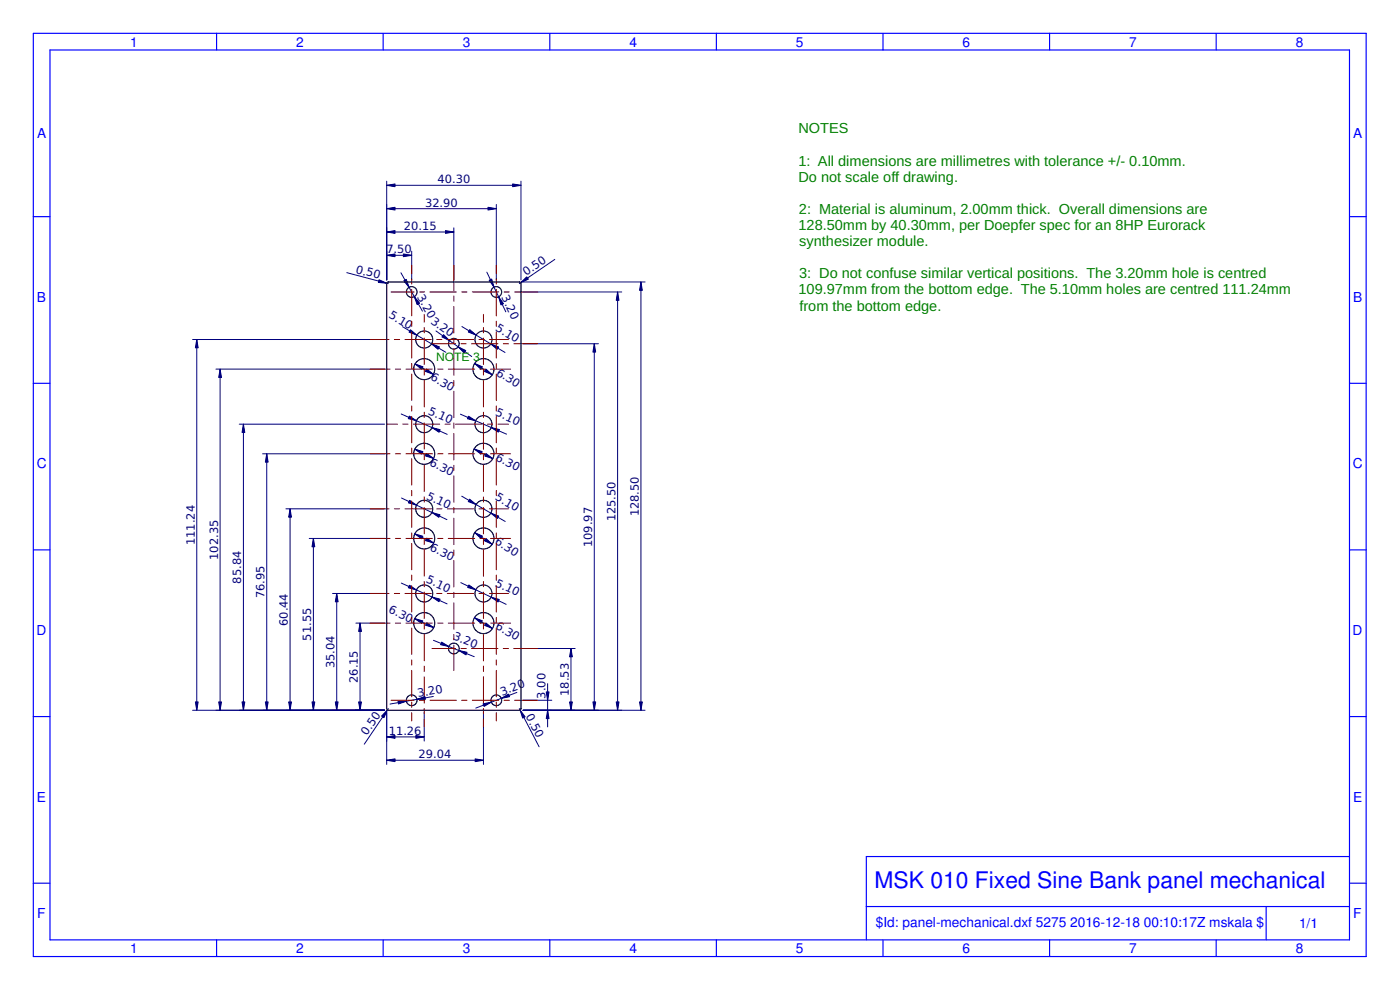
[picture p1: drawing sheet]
<svg xmlns="http://www.w3.org/2000/svg" width="420mm" height="297mm" viewBox="0 0 420 297" stroke-linecap="round" stroke-linejoin="round" font-family="sans-serif">
<g fill="none" stroke="#000" stroke-width=".35">
<circle cx="123.6" cy="87.6" r="1.6"/>
<circle cx="149" cy="87.6" r="1.6"/>
<circle cx="127.3" cy="101.9" r="2.55"/>
<circle cx="127.3" cy="110.8" r="3.2"/>
<circle cx="136.2" cy="103.1" r="1.6"/>
<circle cx="145.1" cy="101.9" r="2.55"/>
<circle cx="145.1" cy="110.8" r="3.1"/>
<circle cx="127.3" cy="127.3" r="2.55"/>
<circle cx="127.3" cy="136.2" r="3.2"/>
<circle cx="145.1" cy="127.3" r="2.55"/>
<circle cx="145.1" cy="136.2" r="3.1"/>
<circle cx="127.3" cy="152.7" r="2.55"/>
<circle cx="145.1" cy="152.7" r="2.55"/>
<circle cx="127.3" cy="178.1" r="2.55"/>
<circle cx="127.3" cy="161.6" r="3.1"/>
<circle cx="145.1" cy="178.1" r="2.55"/>
<circle cx="145.1" cy="161.6" r="3.1"/>
<circle cx="127.3" cy="187" r="3.2"/>
<circle cx="136.2" cy="194.6" r="1.6"/>
<circle cx="145.1" cy="187" r="3.1"/>
<circle cx="123.6" cy="210.1" r="1.6"/>
<circle cx="149" cy="210.1" r="1.6"/>
</g>
<path d="M130.1 192.1l12.2 4.9" fill="none" stroke="#000080" stroke-width=".3"/>
<path d="M132.6 192.7l2.1 1.3-2.5-.6z" fill="#000080"/>
<path d="M132.6 192.7l2.1 1.3-2.5-.6z" fill="#000080" stroke="#000080" stroke-width=".3"/>
<path d="M137.7 195.2l2.5 .5-.3 .8z" fill="#000080"/>
<path d="M137.7 195.2l2.5 .5-.3 .8z" fill="#000080" stroke="#000080" stroke-width=".3"/>
<path d="M142.4 185.3l5.4 3.3" fill="none" stroke="#000080" stroke-width=".3"/>
<path d="M142.4 185.3l2.3 1-.4 .7z" fill="#000080"/>
<path d="M142.4 185.3l2.3 1-.4 .7z" fill="#000080" stroke="#000080" stroke-width=".3"/>
<path d="M145.9 186.9l1.9 1.7-2.4-1z" fill="#000080"/>
<path d="M145.9 186.9l1.9 1.7-2.4-1z" fill="#000080" stroke="#000080" stroke-width=".3"/>
<path d="M124.5 185.6l5.7 2.7" fill="none" stroke="#000080" stroke-width=".3"/>
<path d="M124.5 185.6l2.4 .7-.4 .8z" fill="#000080"/>
<path d="M124.5 185.6l2.4 .7-.4 .8z" fill="#000080" stroke="#000080" stroke-width=".3"/>
<path d="M128.1 186.9l2.1 1.4-2.5-.7z" fill="#000080"/>
<path d="M128.1 186.9l2.1 1.4-2.5-.7z" fill="#000080" stroke="#000080" stroke-width=".3"/>
<path d="M138.3 174.8l13.6 6.5" fill="none" stroke="#000080" stroke-width=".3"/>
<path d="M140.7 175.5l2.1 1.5-2.4-.7z" fill="#000080"/>
<path d="M140.7 175.5l2.1 1.5-2.4-.7z" fill="#000080" stroke="#000080" stroke-width=".3"/>
<path d="M147.4 179.2l2.4 .7-.3 .7z" fill="#000080"/>
<path d="M147.4 179.2l2.4 .7-.3 .7z" fill="#000080" stroke="#000080" stroke-width=".3"/>
<path d="M120.4 174.9l13.8 6.3" fill="none" stroke="#000080" stroke-width=".3"/>
<path d="M122.9 175.6l2.1 1.4-2.5-.6z" fill="#000080"/>
<path d="M122.9 175.6l2.1 1.4-2.5-.6z" fill="#000080" stroke="#000080" stroke-width=".3"/>
<path d="M129.6 179.1l2.5 .7-.4 .7z" fill="#000080"/>
<path d="M129.6 179.1l2.5 .7-.4 .7z" fill="#000080" stroke="#000080" stroke-width=".3"/>
<path d="M142.5 159.8l5.2 3.5" fill="none" stroke="#000080" stroke-width=".3"/>
<path d="M142.5 159.8l2.3 1-.5 .7z" fill="#000080"/>
<path d="M142.5 159.8l2.3 1-.5 .7z" fill="#000080" stroke="#000080" stroke-width=".3"/>
<path d="M145.9 161.6l1.8 1.7-2.3-1z" fill="#000080"/>
<path d="M145.9 161.6l1.8 1.7-2.3-1z" fill="#000080" stroke="#000080" stroke-width=".3"/>
<path d="M124.5 160.2l5.6 2.7" fill="none" stroke="#000080" stroke-width=".3"/>
<path d="M124.5 160.2l2.4 .7-.4 .7z" fill="#000080"/>
<path d="M124.5 160.2l2.4 .7-.4 .7z" fill="#000080" stroke="#000080" stroke-width=".3"/>
<path d="M128.1 161.5l2 1.4-2.4-.7z" fill="#000080"/>
<path d="M128.1 161.5l2 1.4-2.4-.7z" fill="#000080" stroke="#000080" stroke-width=".3"/>
<path d="M138.6 148.9l13 7.6" fill="none" stroke="#000080" stroke-width=".3"/>
<path d="M140.9 149.8l2 1.6-2.4-.9z" fill="#000080"/>
<path d="M140.9 149.8l2 1.6-2.4-.9z" fill="#000080" stroke="#000080" stroke-width=".3"/>
<path d="M147.3 153.9l2.4 .9-.5 .8z" fill="#000080"/>
<path d="M147.3 153.9l2.4 .9-.5 .8z" fill="#000080" stroke="#000080" stroke-width=".3"/>
<path d="M120.5 149.4l13.6 6.5" fill="none" stroke="#000080" stroke-width=".3"/>
<path d="M122.9 150.1l2.1 1.5-2.4-.7z" fill="#000080"/>
<path d="M122.9 150.1l2.1 1.5-2.4-.7z" fill="#000080" stroke="#000080" stroke-width=".3"/>
<path d="M129.6 153.8l2.5 .7-.4 .7z" fill="#000080"/>
<path d="M129.6 153.8l2.5 .7-.4 .7z" fill="#000080" stroke="#000080" stroke-width=".3"/>
<path d="M142.3 134.7l5.6 2.9" fill="none" stroke="#000080" stroke-width=".3"/>
<path d="M142.3 134.7l2.4 .8-.4 .7z" fill="#000080"/>
<path d="M142.3 134.7l2.4 .8-.4 .7z" fill="#000080" stroke="#000080" stroke-width=".3"/>
<path d="M145.9 136.1l2 1.5-2.4-.8z" fill="#000080"/>
<path d="M145.9 136.1l2 1.5-2.4-.8z" fill="#000080" stroke="#000080" stroke-width=".3"/>
<path d="M124.5 134.8l5.6 2.8" fill="none" stroke="#000080" stroke-width=".3"/>
<path d="M124.5 134.8l2.4 .7-.4 .7z" fill="#000080"/>
<path d="M124.5 134.8l2.4 .7-.4 .7z" fill="#000080" stroke="#000080" stroke-width=".3"/>
<path d="M128.1 136.1l2 1.5-2.4-.8z" fill="#000080"/>
<path d="M128.1 136.1l2 1.5-2.4-.8z" fill="#000080" stroke="#000080" stroke-width=".3"/>
<path d="M138.2 124.3l13.8 6" fill="none" stroke="#000080" stroke-width=".3"/>
<path d="M140.6 124.9l2.2 1.4-2.5-.7z" fill="#000080"/>
<path d="M140.6 124.9l2.2 1.4-2.5-.7z" fill="#000080" stroke="#000080" stroke-width=".3"/>
<path d="M147.4 128.3l2.5 .6-.3 .8z" fill="#000080"/>
<path d="M147.4 128.3l2.5 .6-.3 .8z" fill="#000080" stroke="#000080" stroke-width=".3"/>
<path d="M120.4 124.2l13.8 6.1" fill="none" stroke="#000080" stroke-width=".3"/>
<path d="M122.9 124.8l2.1 1.4-2.5-.6z" fill="#000080"/>
<path d="M122.9 124.8l2.1 1.4-2.5-.6z" fill="#000080" stroke="#000080" stroke-width=".3"/>
<path d="M129.6 128.3l2.5 .6-.3 .8z" fill="#000080"/>
<path d="M129.6 128.3l2.5 .6-.3 .8z" fill="#000080" stroke="#000080" stroke-width=".3"/>
<path d="M120.8 98l13 7.7" fill="none" stroke="#000080" stroke-width=".3"/>
<path d="M123.2 98.9l1.9 1.7-2.3-.9z" fill="#000080"/>
<path d="M123.2 98.9l1.9 1.7-2.3-.9z" fill="#000080" stroke="#000080" stroke-width=".3"/>
<path d="M129.5 103.2l2.4 .9-.5 .7z" fill="#000080"/>
<path d="M129.5 103.2l2.4 .9-.5 .7z" fill="#000080" stroke="#000080" stroke-width=".3"/>
<path d="M124.6 109.2l5.5 3.1" fill="none" stroke="#000080" stroke-width=".3"/>
<path d="M124.6 109.2l2.4 .9-.5 .7z" fill="#000080"/>
<path d="M124.6 109.2l2.4 .9-.5 .7z" fill="#000080" stroke="#000080" stroke-width=".3"/>
<path d="M128.1 110.7l2 1.6-2.4-.9z" fill="#000080"/>
<path d="M128.1 110.7l2 1.6-2.4-.9z" fill="#000080" stroke="#000080" stroke-width=".3"/>
<path d="M142.4 109.1l5.3 3.4" fill="none" stroke="#000080" stroke-width=".3"/>
<path d="M142.4 109.1l2.4 1-.5 .7z" fill="#000080"/>
<path d="M142.4 109.1l2.4 1-.5 .7z" fill="#000080" stroke="#000080" stroke-width=".3"/>
<path d="M145.9 110.8l1.8 1.7-2.3-1z" fill="#000080"/>
<path d="M145.9 110.8l1.8 1.7-2.3-1z" fill="#000080" stroke="#000080" stroke-width=".3"/>
<path d="M138.6 98l13 7.8" fill="none" stroke="#000080" stroke-width=".3"/>
<path d="M141 98.9l1.9 1.7-2.4-1z" fill="#000080"/>
<path d="M141 98.9l1.9 1.7-2.4-1z" fill="#000080" stroke="#000080" stroke-width=".3"/>
<path d="M147.3 103.2l2.3 .9-.4 .7z" fill="#000080"/>
<path d="M147.3 103.2l2.3 .9-.4 .7z" fill="#000080" stroke="#000080" stroke-width=".3"/>
<path d="M130.8 99.3l10.8 7.7" fill="none" stroke="#000080" stroke-width=".3"/>
<path d="M133.1 100.4l1.8 1.8-2.3-1.1z" fill="#000080"/>
<path d="M133.1 100.4l1.8 1.8-2.3-1.1z" fill="#000080" stroke="#000080" stroke-width=".3"/>
<path d="M137.5 104.1l2.3 1.1-.5 .7z" fill="#000080"/>
<path d="M137.5 104.1l2.3 1.1-.5 .7z" fill="#000080" stroke="#000080" stroke-width=".3"/>
<path d="M57.8 101.9h57.6M59.1 101.9v111.2M57.8 213.1h57.6" fill="none" stroke="#000080" stroke-width=".3"/>
<path d="M58.6 210.6h.9l-.4 2.5z" fill="#000080"/>
<path d="M58.6 210.6h.9l-.4 2.5z" fill="#000080" stroke="#000080" stroke-width=".3"/>
<path d="M59.1 101.9l.4 2.5h-.9z" fill="#000080"/>
<path d="M59.1 101.9l.4 2.5h-.9z" fill="#000080" stroke="#000080" stroke-width=".3"/>
<path d="M64.8 110.8h50.6M66.1 110.8v102.3M64.8 213.1h50.6" fill="none" stroke="#000080" stroke-width=".3"/>
<path d="M65.6 210.6h.9l-.4 2.5z" fill="#000080"/>
<path d="M65.6 210.6h.9l-.4 2.5z" fill="#000080" stroke="#000080" stroke-width=".3"/>
<path d="M66.1 110.8l.4 2.5h-.9z" fill="#000080"/>
<path d="M66.1 110.8l.4 2.5h-.9z" fill="#000080" stroke="#000080" stroke-width=".3"/>
<path d="M71.8 127.3h43.6M73.1 127.3v85.8M71.8 213.1h43.6" fill="none" stroke="#000080" stroke-width=".3"/>
<path d="M72.6 210.6h.9l-.4 2.5z" fill="#000080"/>
<path d="M72.6 210.6h.9l-.4 2.5z" fill="#000080" stroke="#000080" stroke-width=".3"/>
<path d="M73.1 127.3l.4 2.5h-.9z" fill="#000080"/>
<path d="M73.1 127.3l.4 2.5h-.9z" fill="#000080" stroke="#000080" stroke-width=".3"/>
<path d="M78.8 136.2h36.6M80.1 136.2v76.9M78.8 213.1h36.6" fill="none" stroke="#000080" stroke-width=".3"/>
<path d="M79.6 210.6h.9l-.4 2.5z" fill="#000080"/>
<path d="M79.6 210.6h.9l-.4 2.5z" fill="#000080" stroke="#000080" stroke-width=".3"/>
<path d="M80.1 136.2l.4 2.5h-.9z" fill="#000080"/>
<path d="M80.1 136.2l.4 2.5h-.9z" fill="#000080" stroke="#000080" stroke-width=".3"/>
<path d="M85.8 152.7h29.6M87.1 152.7v60.4M85.8 213.1h29.6" fill="none" stroke="#000080" stroke-width=".3"/>
<path d="M86.6 210.6h.9l-.4 2.5z" fill="#000080"/>
<path d="M86.6 210.6h.9l-.4 2.5z" fill="#000080" stroke="#000080" stroke-width=".3"/>
<path d="M87.1 152.7l.4 2.5h-.9z" fill="#000080"/>
<path d="M87.1 152.7l.4 2.5h-.9z" fill="#000080" stroke="#000080" stroke-width=".3"/>
<path d="M92.8 161.6h22.6M94.1 161.6v51.5M92.8 213.1h22.6" fill="none" stroke="#000080" stroke-width=".3"/>
<path d="M93.6 210.6h.9l-.4 2.5z" fill="#000080"/>
<path d="M93.6 210.6h.9l-.4 2.5z" fill="#000080" stroke="#000080" stroke-width=".3"/>
<path d="M94.1 161.6l.4 2.5h-.9z" fill="#000080"/>
<path d="M94.1 161.6l.4 2.5h-.9z" fill="#000080" stroke="#000080" stroke-width=".3"/>
<path d="M99.8 178.1h15.6M101.1 178.1v35M99.8 213.1h15.6" fill="none" stroke="#000080" stroke-width=".3"/>
<path d="M100.6 210.6h.9l-.4 2.5z" fill="#000080"/>
<path d="M100.6 210.6h.9l-.4 2.5z" fill="#000080" stroke="#000080" stroke-width=".3"/>
<path d="M101.1 178.1l.4 2.5h-.9z" fill="#000080"/>
<path d="M101.1 178.1l.4 2.5h-.9z" fill="#000080" stroke="#000080" stroke-width=".3"/>
<path d="M106.8 187h8.6M108.1 187v26.1M106.8 213.1h8.6" fill="none" stroke="#000080" stroke-width=".3"/>
<path d="M107.6 210.6h.9l-.4 2.5z" fill="#000080"/>
<path d="M107.6 210.6h.9l-.4 2.5z" fill="#000080" stroke="#000080" stroke-width=".3"/>
<path d="M108.1 187l.4 2.5h-.9z" fill="#000080"/>
<path d="M108.1 187l.4 2.5h-.9z" fill="#000080" stroke="#000080" stroke-width=".3"/>
<path d="M157 103.1h22.6M178.4 103.1v110M157 213.1h22.6" fill="none" stroke="#000080" stroke-width=".3"/>
<path d="M177.9 210.6h.9l-.4 2.5z" fill="#000080"/>
<path d="M177.9 210.6h.9l-.4 2.5z" fill="#000080" stroke="#000080" stroke-width=".3"/>
<path d="M178.4 103.1l.4 2.5h-.9z" fill="#000080"/>
<path d="M178.4 103.1l.4 2.5h-.9z" fill="#000080" stroke="#000080" stroke-width=".3"/>
<path d="M157 194.6h15.6M171.4 194.6v18.5M157 213.1h15.6" fill="none" stroke="#000080" stroke-width=".3"/>
<path d="M170.9 210.6h.9l-.4 2.5z" fill="#000080"/>
<path d="M170.9 210.6h.9l-.4 2.5z" fill="#000080" stroke="#000080" stroke-width=".3"/>
<path d="M171.4 194.6l.4 2.5h-.9z" fill="#000080"/>
<path d="M171.4 194.6l.4 2.5h-.9z" fill="#000080" stroke="#000080" stroke-width=".3"/>
<path d="M116.1 213.7v15.7M145.1 213.7v15.7M116.1 228.1h29" fill="none" stroke="#000080" stroke-width=".3"/>
<path d="M116.1 228.1l2.5-.4v.8z" fill="#000080"/>
<path d="M116.1 228.1l2.5-.4v.8z" fill="#000080" stroke="#000080" stroke-width=".3"/>
<path d="M142.6 227.7l2.5 .4-2.5 .4z" fill="#000080"/>
<path d="M142.6 227.7l2.5 .4-2.5 .4z" fill="#000080" stroke="#000080" stroke-width=".3"/>
<path d="M116.1 213.7v8.7M127.3 213.7v8.7M116.1 221.1h11.2" fill="none" stroke="#000080" stroke-width=".3"/>
<path d="M116.1 221.1l2.5-.4v.8z" fill="#000080"/>
<path d="M116.1 221.1l2.5-.4v.8z" fill="#000080" stroke="#000080" stroke-width=".3"/>
<path d="M124.8 220.7l2.5 .4-2.5 .4z" fill="#000080"/>
<path d="M124.8 220.7l2.5 .4-2.5 .4z" fill="#000080" stroke="#000080" stroke-width=".3"/>
<path d="M116.1 68.4v15.6M116.1 69.6h20.1M136.2 68.4v15.6" fill="none" stroke="#000080" stroke-width=".3"/>
<path d="M116.1 69.6l2.5-.4v.8z" fill="#000080"/>
<path d="M116.1 69.6l2.5-.4v.8z" fill="#000080" stroke="#000080" stroke-width=".3"/>
<path d="M133.7 69.2l2.5 .4-2.5 .4z" fill="#000080"/>
<path d="M133.7 69.2l2.5 .4-2.5 .4z" fill="#000080" stroke="#000080" stroke-width=".3"/>
<path d="M405 257h-145v25M260 272h145M380 272v10" fill="none" stroke="#00f" stroke-width=".35"/>
<g fill="none" stroke="#800000" stroke-width=".3">
<path d="M136.2 79.6v7.6M127.3 94.3v2.4M127.3 98.3v1.6M136.2 88.8v1.6M136.2 92v7.9M145.1 94.3v2.4M145.1 98.3v1.6M111.1 110.8h6M111.1 101.9h5.7M118.4 101.9h1.5M118.7 110.8h1.5M121.5 101.9h8"/>
<path d="M121.8 110.8h8M127.3 101.4v8M127.3 111v1.6M127.3 114.1v8M129.6 103.1h7.1M131.1 101.9h1.5M131.4 110.8h1.5M134.2 101.9h8M134.5 110.8h8M136.2 101.5v1.6M136.2 104.7v7.9M136.2 114.2v1.6"/>
<path d="M136.2 117.4v7.9M138.3 103.1h1.6M141.5 103.1h7.9M143.8 101.9h1.5M144.1 110.8h1.5M145.1 101.4v8M145.1 111v1.6M145.1 114.1v8M146.9 101.9h5.7M147.2 110.8h6M151 103.1h1.6M154.2 103.1h7.2"/>
<path d="M111.1 136.2h6M116.1 127.3h3.2M118.7 136.2h1.5M120.9 127.3h1.5M121.8 136.2h8M124 127.3h8M127.3 123.7v1.6M127.3 126.8v8M127.3 136.4v1.6M127.3 139.5v8M131.4 136.2h1.5M133.6 127.3h1.5"/>
<path d="M134.5 136.2h8M136.2 126.9v1.6M136.2 130.1v7.9M136.2 139.6v1.6M136.7 127.3h8M144.1 136.2h1.5M145.1 123.7v1.6M145.1 126.8v8M145.1 136.4v1.6M145.1 139.5v8M146.3 127.3h1.5M147.2 136.2h6"/>
<path d="M149.4 127.3h3.2M111.1 152.7h5.7M118.4 152.7h1.5M121.5 152.7h8M127.3 149.1v1.6M127.3 152.2v8M131.1 152.7h1.5M134.2 152.7h8M136.2 142.8v7.9M136.2 152.3v1.6M136.2 155.5v7.9M143.8 152.7h1.5"/>
<path d="M145.1 149.1v1.6M145.1 152.2v8M146.9 152.7h5.7M111.1 161.6h6M111.1 178.1h5.7M118.4 178.1h1.5M118.7 161.6h1.5M121.5 178.1h8M121.8 161.6h8M127.3 161.8v1.6M127.3 164.9v8M127.3 174.5v1.6"/>
<path d="M127.3 177.6v8M131.1 178.1h1.5M131.4 161.6h1.5M134.2 178.1h8M134.5 161.6h8M136.2 165v1.6M136.2 168.2v7.9M136.2 177.7v1.6M143.8 178.1h1.5M144.1 161.6h1.5M145.1 161.8v1.6M145.1 164.9v8"/>
<path d="M145.1 174.5v1.6M145.1 177.6v8M146.9 178.1h5.7M147.2 161.6h6M111.1 187h6M118.7 187h1.5M121.8 187h8M127.3 187.2v1.6M127.3 190.3v8M127.3 199.9v1.6M129.6 194.6h7.1M131.4 187h1.5"/>
<path d="M134.5 187h8M136.2 180.9v7.9M136.2 190.4v1.6M136.2 193.6v7.6M138.3 194.6h1.6M141.5 194.6h7.9M144.1 187h1.5M145.1 187.2v1.6M145.1 190.3v8M145.1 199.9v1.6M147.2 187h6M151 194.6h1.6"/>
<path d="M154.2 194.6h7.2M127.3 203v8M127.3 212.6v1.6M127.3 215.7v2.4M145.1 203v8M145.1 212.6v1.6M145.1 215.7v2.4"/>
</g>
<path d="M146.1 81.7l5.7 11.9" fill="none" stroke="#000080" stroke-width=".3"/>
<path d="M146.8 84.1l.8-.4 .7 2.5z" fill="#000080"/>
<path d="M146.8 84.1l.8-.4 .7 2.5z" fill="#000080" stroke="#000080" stroke-width=".3"/>
<path d="M149.6 89l1.5 2.1-.8 .4z" fill="#000080"/>
<path d="M149.6 89l1.5 2.1-.8 .4z" fill="#000080" stroke="#000080" stroke-width=".3"/>
<path d="M120.3 81.8l6.5 11.6" fill="none" stroke="#000080" stroke-width=".3"/>
<path d="M121.2 84.2l.7-.4 .9 2.4z" fill="#000080"/>
<path d="M121.2 84.2l.7-.4 .9 2.4z" fill="#000080" stroke="#000080" stroke-width=".3"/>
<path d="M124.3 89l1.6 2-.7 .4z" fill="#000080"/>
<path d="M124.3 89l1.6 2-.7 .4z" fill="#000080" stroke="#000080" stroke-width=".3"/>
<path d="M155.1 207.8l-12.3 4.7" fill="none" stroke="#000080" stroke-width=".3"/>
<path d="M145 211.2l2.5-.5-2.2 1.3z" fill="#000080"/>
<path d="M145 211.2l2.5-.5-2.2 1.3z" fill="#000080" stroke="#000080" stroke-width=".3"/>
<path d="M150.4 209.5l2.2-1.2 .3 .7z" fill="#000080"/>
<path d="M150.4 209.5l2.2-1.2 .3 .7z" fill="#000080" stroke="#000080" stroke-width=".3"/>
<path d="M130.1 209l-13 2.2" fill="none" stroke="#000080" stroke-width=".3"/>
<path d="M119.4 210.4h2.6l-2.4 .8z" fill="#000080"/>
<path d="M119.4 210.4h2.6l-2.4 .8z" fill="#000080" stroke="#000080" stroke-width=".3"/>
<path d="M125.1 209.8l2.4-.8 .2 .8z" fill="#000080"/>
<path d="M125.1 209.8l2.4-.8 .2 .8z" fill="#000080" stroke="#000080" stroke-width=".3"/>
<path d="M10 65h5M10 115h5M10 165h5" fill="none" stroke="#00f" stroke-width=".35"/>
<path d="M104.1 81.8l12.5 3.3" fill="none" stroke="#000080" stroke-width=".3"/>
<path d="M113.8 83.9l2.3 1.1-2.6-.3z" fill="#000080"/>
<path d="M113.8 83.9l2.3 1.1-2.6-.3z" fill="#000080" stroke="#000080" stroke-width=".3"/>
<path d="M10 215h5" fill="none" stroke="#00f" stroke-width=".35"/>
<path d="M166.5 77.8l-10.6 7.3" fill="none" stroke="#000080" stroke-width=".3"/>
<path d="M156.3 84.8l1.8-1.7 .5 .7z" fill="#000080"/>
<path d="M156.3 84.8l1.8-1.7 .5 .7z" fill="#000080" stroke="#000080" stroke-width=".3"/>
<path d="M10 265h5" fill="none" stroke="#00f" stroke-width=".35"/>
<path d="M155.9 212.6l5.9 11.5" fill="none" stroke="#000080" stroke-width=".3"/>
<path d="M156.1 213.1l1.5 2-.7 .4z" fill="#000080"/>
<path d="M156.1 213.1l1.5 2-.7 .4z" fill="#000080" stroke="#000080" stroke-width=".3"/>
<path d="M405 115h5" fill="none" stroke="#00f" stroke-width=".35"/>
<path d="M116.6 212.6l-7.3 10.7" fill="none" stroke="#000080" stroke-width=".3"/>
<path d="M116.3 213l-1.1 2.3-.7-.4z" fill="#000080"/>
<path d="M116.3 213l-1.1 2.3-.7-.4z" fill="#000080" stroke="#000080" stroke-width=".3"/>
<path d="M405 65h5" fill="none" stroke="#00f" stroke-width=".35"/>
<path d="M157 84.6h36.6M192.4 84.6v128.5M157 213.1h36.6" fill="none" stroke="#000080" stroke-width=".3"/>
<path d="M191.9 210.6h.9l-.4 2.5z" fill="#000080"/>
<path d="M191.9 210.6h.9l-.4 2.5z" fill="#000080" stroke="#000080" stroke-width=".3"/>
<path d="M192.4 84.6l.4 2.5h-.9z" fill="#000080"/>
<path d="M192.4 84.6l.4 2.5h-.9z" fill="#000080" stroke="#000080" stroke-width=".3"/>
<path d="M405 265h5" fill="none" stroke="#00f" stroke-width=".35"/>
<path d="M157 87.6h29.6M185.4 87.6v125.5M157 213.1h29.6" fill="none" stroke="#000080" stroke-width=".3"/>
<path d="M184.9 210.6h.9l-.4 2.5z" fill="#000080"/>
<path d="M184.9 210.6h.9l-.4 2.5z" fill="#000080" stroke="#000080" stroke-width=".3"/>
<path d="M185.4 87.6l.4 2.5h-.9z" fill="#000080"/>
<path d="M185.4 87.6l.4 2.5h-.9z" fill="#000080" stroke="#000080" stroke-width=".3"/>
<path d="M405 215h5" fill="none" stroke="#00f" stroke-width=".35"/>
<path d="M157 213.1h8.6M157 210.1h8.6M164.4 205.1v13" fill="none" stroke="#000080" stroke-width=".3"/>
<path d="M164.4 213.1l.4 2.5h-.9z" fill="#000080"/>
<path d="M164.4 213.1l.4 2.5h-.9z" fill="#000080" stroke="#000080" stroke-width=".3"/>
<path d="M163.9 207.6h.9l-.4 2.5z" fill="#000080"/>
<path d="M163.9 207.6h.9l-.4 2.5z" fill="#000080" stroke="#000080" stroke-width=".3"/>
<path d="M405 165h5" fill="none" stroke="#00f" stroke-width=".35"/>
<path d="M116.1 54.4v29.6M116.1 55.6h40.3M156.4 54.4v29.6" fill="none" stroke="#000080" stroke-width=".3"/>
<path d="M116.1 55.6l2.5-.4v.8z" fill="#000080"/>
<path d="M116.1 55.6l2.5-.4v.8z" fill="#000080" stroke="#000080" stroke-width=".3"/>
<path d="M153.9 55.2l2.5 .4-2.5 .4z" fill="#000080"/>
<path d="M153.9 55.2l2.5 .4-2.5 .4z" fill="#000080" stroke="#000080" stroke-width=".3"/>
<path d="M315 10v5" fill="none" stroke="#00f" stroke-width=".35"/>
<path d="M116.1 61.4v22.6M116.1 62.6h32.9M149 61.4v22.6" fill="none" stroke="#000080" stroke-width=".3"/>
<path d="M116.1 62.6l2.5-.4v.8z" fill="#000080"/>
<path d="M116.1 62.6l2.5-.4v.8z" fill="#000080" stroke="#000080" stroke-width=".3"/>
<path d="M146.5 62.2l2.5 .4-2.5 .4z" fill="#000080"/>
<path d="M146.5 62.2l2.5 .4-2.5 .4z" fill="#000080" stroke="#000080" stroke-width=".3"/>
<path d="M265 10v5" fill="none" stroke="#00f" stroke-width=".35"/>
<path d="M116.1 75.4v8.6M116.1 76.6h7.5M123.6 75.4v8.6" fill="none" stroke="#000080" stroke-width=".3"/>
<path d="M116.1 76.6l2.5-.4v.8z" fill="#000080"/>
<path d="M116.1 76.6l2.5-.4v.8z" fill="#000080" stroke="#000080" stroke-width=".3"/>
<path d="M121.1 76.2l2.5 .4-2.5 .4z" fill="#000080"/>
<path d="M121.1 76.2l2.5 .4-2.5 .4z" fill="#000080" stroke="#000080" stroke-width=".3"/>
<path d="M116.2 84.7l39.7-.1 .4 .3 .1 127.7-.4 .5h-39.4l-.5-.3v-127.7z" fill="none" stroke="#000" stroke-width=".35"/>
<g fill="none" stroke="#00f" stroke-width=".35">
<path d="M10 10h400v277h-400zM15 15h390v267h-390zM65 10v5M115 10v5M165 10v5M215 10v5M365 10v5M65 282v5M115 282v5M165 282v5M215 282v5M265 282v5"/>
<path d="M315 282v5M365 282v5"/>
</g>
<g fill="none" stroke="#800000" stroke-width=".3">
<path d="M123.6 79.6v2.5M149 79.6v2.5M117.4 87.6h6.9M123.6 83.7v1.5M123.6 86.8v8M123.6 96.4v1.5M123.6 99.5v8M125.9 87.6h1.6M129 87.6h8M138.6 87.6h1.6M141.7 87.6h8M149 83.7v1.5"/>
<path d="M149 86.8v8M149 96.4v1.5M149 99.5v8M151.3 87.6h1.6M154.4 87.6h7M123.6 109.1v1.5M123.6 112.2v8M149 109.1v1.5M149 112.2v8M123.6 121.8v1.5M123.6 124.9v8M123.6 134.5v1.5"/>
<path d="M123.6 137.6v8M149 121.8v1.5M149 124.9v8M149 134.5v1.5M149 137.6v8M123.6 147.2v1.5M123.6 150.3v8M123.6 159.9v1.5M149 147.2v1.5M149 150.3v8M149 159.9v1.5M123.6 163v8"/>
<path d="M123.6 172.6v1.5M123.6 175.7v8M149 163v8M149 172.6v1.5M149 175.7v8M123.6 185.3v1.5M123.6 188.4v8M123.6 198v1.5M149 185.3v1.5M149 188.4v8M149 198v1.5M117.4 210.1h6.9"/>
<path d="M123.6 201.1v8M123.6 210.7v1.5M123.6 213.8v2.5M125.9 210.1h1.6M129 210.1h8M138.6 210.1h1.6M141.7 210.1h8M149 201.1v8M149 210.7v1.5M149 213.8v2.5M151.3 210.1h1.6M154.4 210.1h7"/>
</g>
<text font-size="6.9" fill="#00f" x="262.5" y="266.3">MSK 010 Fixed Sine Bank panel mechanical</text>
<g font-size="4.4" fill="#008000">
<text x="239.6" y="40">NOTES</text>
<text x="239.7" y="49.7">1: All dimensions are millimetres with tolerance +/- 0.10mm.</text>
<text x="239.6" y="54.5">Do not scale off drawing.</text>
<text x="239.8" y="64.2">2: Material is aluminum, 2.00mm thick. Overall dimensions are</text>
<text x="239.7" y="69">128.50mm by 40.30mm, per Doepfer spec for an 8HP Eurorack</text>
<text x="239.9" y="73.9">synthesizer module.</text>
<text x="239.8" y="83.5">3: Do not confuse similar vertical positions. The 3.20mm hole is centred</text>
<text x="239.7" y="88.3">109.97mm from the bottom edge. The 5.10mm holes are centred 111.24mm</text>
<text x="239.9" y="93.2">from the bottom edge.</text>
</g>
<g font-size="4.1" fill="#00f">
<text x="39.1" y="14">1</text>
<text x="88.9" y="14">2</text>
<text x="138.9" y="14">3</text>
<text x="188.9" y="14">4</text>
<text x="238.9" y="14">5</text>
<text x="288.9" y="14">6</text>
<text x="338.8" y="14">7</text>
<text x="388.9" y="14">8</text>
<text x="11.1" y="41.5">A</text>
<text x="406.1" y="41.5">A</text>
<text x="11.1" y="90.5">B</text>
<text x="406.1" y="90.5">B</text>
<text x="11" y="140.5">C</text>
<text x="406" y="140.5">C</text>
<text x="10.9" y="190.5">D</text>
<text x="405.9" y="190.5">D</text>
<text x="11.1" y="240.5">E</text>
<text x="406.1" y="240.5">E</text>
<text x="11.1" y="275.5">F</text>
<text x="406.1" y="275.5">F</text>
<text x="262.9" y="278.1">$Id: panel-mechanical.dxf 5275</text>
<text x="321.2" y="278.1">2016-12-18</text>
<text x="343.3" y="278.1">00:10:17Z mskala $</text>
<text x="389.9" y="278.5">1/1</text>
<text x="39.1" y="286">1</text>
<text x="88.9" y="286">2</text>
<text x="138.9" y="286">3</text>
<text x="188.9" y="286">4</text>
<text x="238.9" y="286">5</text>
<text x="288.9" y="286">6</text>
<text x="338.8" y="286">7</text>
<text x="388.9" y="286">8</text>
</g>
<g font-size="3.6" fill="#008000">
<text x="130.9" y="108.4">NO</text>
<text x="136.3" y="108.4">TE 3</text>
</g>
<g font-size="3.4" fill="#000080">
<text x="131.3" y="55">40.30</text>
<text x="127.6" y="62">32.90</text>
<text x="121.2" y="69">20.15</text>
<text x="116" y="76">7.50</text>
<text x="106.5" y="81.8" transform="rotate(15 106.5 81.8)">0.50</text>
<text x="157.9" y="83" transform="rotate(-34 157.9 83)">0.50</text>
<text x="125.1" y="89.1" transform="rotate(61 125.1 89.1)">3.20</text>
<text x="150.4" y="89.2" transform="rotate(64 150.4 89.2)">3.20</text>
<text x="116.4" y="95.2" transform="rotate(31 116.4 95.2)">5.10</text>
<text x="129.1" y="96.9" transform="rotate(36 129.1 96.9)">3.20</text>
<text x="148.5" y="99" transform="rotate(31 148.5 99)">5.10</text>
<text x="129" y="113.8" transform="rotate(30 129 113.8)">6.30</text>
<text x="148.7" y="112.4" transform="rotate(33 148.7 112.4)">6.30</text>
<text x="128.3" y="124.2" transform="rotate(24 128.3 124.2)">5.10</text>
<text x="148.5" y="124.6" transform="rotate(23 148.5 124.6)">5.10</text>
<text x="148.5" y="137.9" transform="rotate(27 148.5 137.9)">6.30</text>
<text x="128.7" y="139.5" transform="rotate(26 128.7 139.5)">6.30</text>
<text x="127.8" y="149.6" transform="rotate(25 127.8 149.6)">5.10</text>
<text x="148.4" y="149.8" transform="rotate(30 148.4 149.8)">5.10</text>
<text x="191.7" y="154.9" transform="rotate(-90 191.7 154.9)">128.50</text>
<text x="184.7" y="156.4" transform="rotate(-90 184.7 156.4)">125.50</text>
<text x="58.4" y="163.6" transform="rotate(-90 58.4 163.6)">111.24</text>
<text x="65.4" y="168" transform="rotate(-90 65.4 168)">102.35</text>
<text x="128.8" y="165" transform="rotate(26 128.8 165)">6.30</text>
<text x="148.3" y="163" transform="rotate(34 148.3 163)">6.30</text>
<text x="177.7" y="164.2" transform="rotate(-90 177.7 164.2)">109.97</text>
<text x="72.4" y="175.1" transform="rotate(-90 72.4 175.1)">85.84</text>
<text x="79.4" y="179.5" transform="rotate(-90 79.4 179.5)">76.95</text>
<text x="127.7" y="174.7" transform="rotate(24 127.7 174.7)">5.10</text>
<text x="148.4" y="175.7" transform="rotate(26 148.4 175.7)">5.10</text>
<text x="116.4" y="183.7" transform="rotate(25 116.4 183.7)">6.30</text>
<text x="86.4" y="187.8" transform="rotate(-90 86.4 187.8)">60.44</text>
<text x="135.8" y="191.8" transform="rotate(22 135.8 191.8)">3.20</text>
<text x="148.5" y="188.5" transform="rotate(31 148.5 188.5)">6.30</text>
<text x="93.4" y="192.2" transform="rotate(-90 93.4 192.2)">51.55</text>
<text x="100.4" y="200.5" transform="rotate(-90 100.4 200.5)">35.04</text>
<text x="107.4" y="204.9" transform="rotate(-90 107.4 204.9)">26.15</text>
<text x="125.5" y="209.1" transform="rotate(-10 125.5 209.1)">3.20</text>
<text x="150.7" y="208.8" transform="rotate(-21 150.7 208.8)">3.20</text>
<text x="163.7" y="209.6" transform="rotate(-90 163.7 209.6)">3.00</text>
<text x="170.7" y="208.8" transform="rotate(-90 170.7 208.8)">18.53</text>
<text x="157.7" y="214.9" transform="rotate(63 157.7 214.9)">0.50</text>
<text x="110.1" y="221" transform="rotate(-56 110.1 221)">0.50</text>
<text x="116.7" y="220.5">11.26</text>
<text x="125.6" y="227.5">29.04</text>
</g>
</svg>
